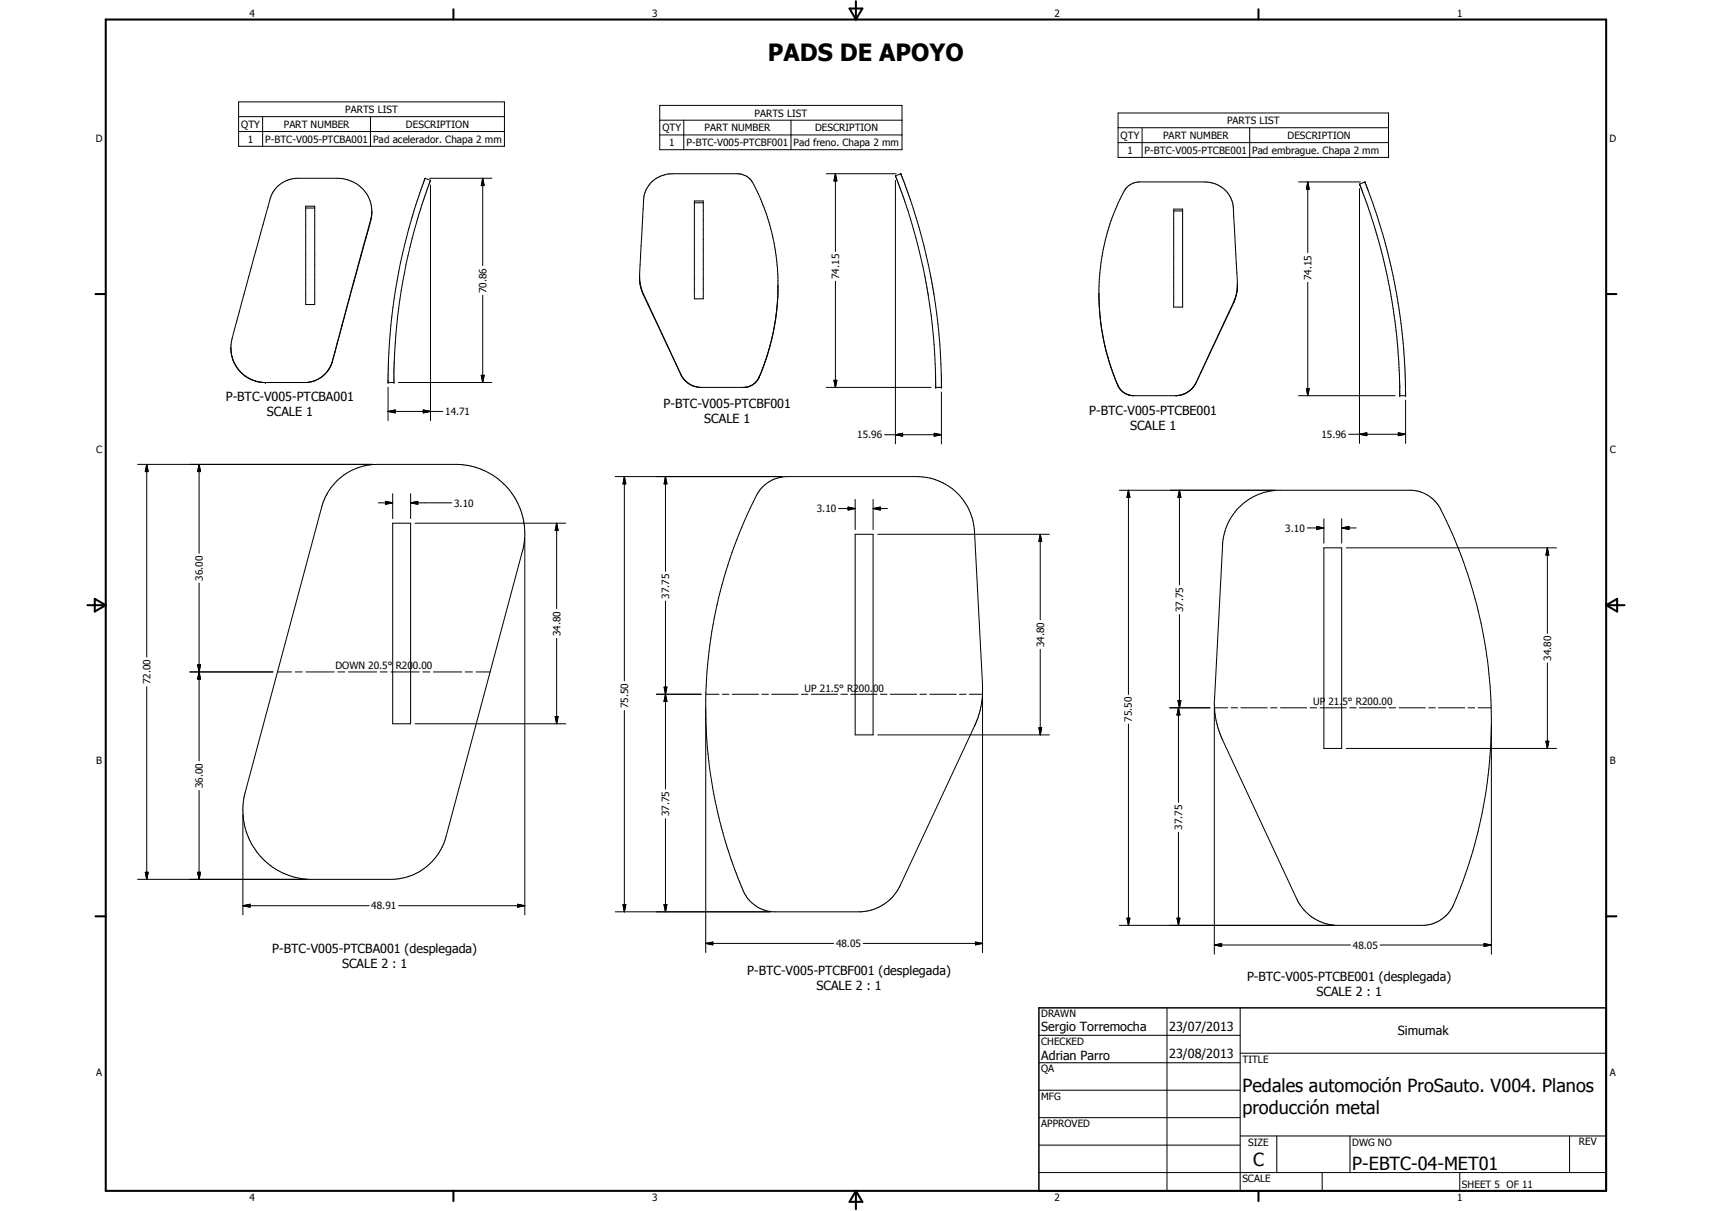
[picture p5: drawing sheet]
<svg xmlns="http://www.w3.org/2000/svg" width="594mm" height="420mm" viewBox="0 0 594 420" stroke-linecap="round" stroke-linejoin="round" font-family="sans-serif">
<g fill="none" stroke="#000" stroke-width=".35">
<path d="M82.8 35.3h92.2v15.5h-92.2zM228.9 36.6h84.1v15.3h-84.1zM388 39.2h93.8v15.4h-93.8zM82.8 40.5h92.2M82.8 45.6h92.2M91.1 40.5v10.3M128.6 40.5v10.3M228.9 41.7h84.1M228.9 46.8h84.1M237.3 41.7v10.2M274.5 41.7v10.2M388 44.3h93.8"/>
<path d="M388 49.5h93.8M396.3 44.3v10.3M433.7 44.3v10.3M106.1 71.5h3.1v34.2h-3.1zM106.1 72.2h3.1M129 73.7l-.4 2.6-12.4 46M147.5 61.8l1.9 .8-1.8 4.9a198.7 198.7 0 0 0-9.6 42.5l-1.1 12.3-.2 10.4h-2a203.2 203.2 0 0 1 9-59.7zM149.1 61.8h21.6M149.4 64.2v81.7M149.4 62.6l-.1 .1M167.5 61.8l.5 2.6h-1zM167.5 61.8v30.4"/>
<path d="M241 69.7h3v34h-3zM241 70.4h3M286.7 60.3h24.3M289.9 60.3l.5 2.5h-1zM289.9 60.3v27M310.7 62.6v91.4M310.8 61.2v.1M312.6 60.3l1.3 3.2a204.4 204.4 0 0 1 9.9 37.1 201.1 201.1 0 0 1 2.9 33.8h-2a206.7 206.7 0 0 0-4.5-42.2 206.8 206.8 0 0 0-6.7-23.7l-2.7-7.2M312.6 60.3l-1.9 .7 .1 .2M312.6 60.3h.1M407.3 72.6h3.1v34h-3.1zM407.3 73.2h3.1"/>
<path d="M450.6 63.1h21.5M453.8 63.1l.5 2.6h-1zM453.8 63.1v24.6M471.8 63.9l1.9-.8 2.6 7.2 3.5 10.7a201.6 201.6 0 0 1 5.5 25.3l1.7 14 .8 15.7v1.3h-2.1a210.7 210.7 0 0 0-1.5-24.7l-.5-3.3a200 200 0 0 0-5.3-25.7l-2.8-9.1zM471.8 65.4v88.4M471.8 63.9v.1M221.9 96.7l.4 2.6M222.3 99.6l.9 2.7 13 27.5M289.9 97.6v36.8M429.4 99l-.2 2.5-.9 3.1-13.2 28.1M453.8 98v39.3M119.5 109.8l-4.2 15.9-1.1 2.4"/>
<path d="M120.3 106.9l8.3-30.1a11.7 11.7 0 0 0-11.6-15h-13.6a10.1 10.1 0 0 0-9.6 7.1l-13.3 48.7-.4 2.7 .4 3.4M167.5 102.4v30.3M267.7 118.1l-3 9.6M269.7 106.2l-.4 3.3a76.5 76.5 0 0 1-4.6 18.2M269.7 106.2l-.6 4.7-1.3 6.8M269.9 101.8l-.2 4.4M270 101.6v-5.3a71.5 71.5 0 0 0-9.6-34.1 6.2 6.2 0 0 0-4.6-1.9h-22.5a9.7 9.7 0 0 0-10 8.9l-1.4 25.9 .3 4 1 2.8 13.2 28.3M270 100.7l-.3 5.5M381.3 102.1l.5 8.1M381.9 111l.1 1.2M382 112.1l1 6M382 112.2a80.8 80.8 0 0 0 6.1 22"/>
<path d="M383.2 119.2a78.4 78.4 0 0 0 4.9 15M429.2 101.1l-1.2 3.9-12.9 27.6M429.3 101l.1-3-1.4-25.9a9.7 9.7 0 0 0-10-9h-22.5a6.8 6.8 0 0 0-6.4 5.1 76.6 76.6 0 0 0-7.1 43.9M80.1 121.4l.4 2.3M80.5 123.7l.5 1.6 1.2 2.1M80.5 123.7l.4 1.3 1.3 2.4M82.2 127.4a11.9 11.9 0 0 0 9.2 5.3h15.1M82.2 127.4a11.8 11.8 0 0 0 9.3 5.3M112.7 129.8a9.9 9.9 0 0 1-6.2 2.9M114.2 128a9.9 9.9 0 0 1-7.8 4.7M114.2 128.1l-1.3 1.5M115.4 125.3l-1.2 2.7"/>
<path d="M134.7 134.3v11.6M138.3 132.7h32.4M167 130.2h1l-.5 2.5zM236.4 130.2l.4 .7M236.8 130.9l.7 .8M236.8 130.9l.6 .8M237.4 131.7l1.3 1.1M237.5 131.7l.4 .5M238.2 132.5l.4 .3M238.6 132.8l.5 .3M239 133.1l.5 .3M239.1 133.1l.8 .5"/>
<path d="M239.6 133.4l.4 .2M240 133.6l.4 .3M240.4 133.9l2.5 .5M240.4 133.9l1.5 .4M242.4 134.4h.5M260.6 133.8l-2.2 .6h-15.5M262.3 132.5l-1.4 1.1M262.7 132.1a5.8 5.8 0 0 1-4.3 2.3M262.7 132.1l-.3 .3M263.9 129.7l-1.2 2.4M264.7 127.7l-.8 2M286.7 134.4h36.4"/>
<path d="M289.4 132h1l-.5 2.4zM326.7 136v18M388.1 134.2l.8 1.1M388.1 134.2l.9 1.1M388.9 135.3l1.4 1.1M389.1 135.5l1.2 .9M390.3 136.4l.4 .3M390.7 136.7l2.2 .6h15.5l1.5-.3M390.7 136.7l.5 .1M391.1 136.8l1.9 .5M409.9 137l-1 .2M410.8 136.7l-.9 .3"/>
<path d="M410.9 136.7l-1 .3M413.1 135.3l-2.2 1.4M414.5 133.7l-.4 .6a7.7 7.7 0 0 1-3.3 2.4M414.5 133.8l-1.1 1.2M415.1 132.6l-.6 1.1M415.1 132.7l-.6 1.1M450.6 137.3h33.5M453.3 134.8h1l-.5 2.5zM487.8 138.9v14.9M134.7 142.7l2.5-.5v1.1zM134.7 142.7h19M146.9 142.2l2.5 .5-2.5 .6z"/>
<path d="M307 150.8h19.7M310.7 150.8l2.5-.5v1zM324.2 150.3l2.5 .5-2.5 .5zM468 150.7h19.8M471.8 150.7l2.5-.5v1zM485.2 150.2l2.6 .5-2.6 .5zM47.7 161.1h81.6M50.9 161.1l.5 2.5h-1zM50.9 161.1v66.9M69.1 161.1l.5 2.5h-1zM69.1 161.1v30.9M116.9 166.9a20.3 20.3 0 0 1 14-5.8h27.9a24 24 0 0 1 22.5 30.2l-26.5 99a20.1 20.1 0 0 1-18.6 14.8h-29.3a24.1 24.1 0 0 1-17.7-9.4l-.4-.6a24 24 0 0 1-3.7-20.2l26.5-99 1.6-4a18.4 18.4 0 0 1 3.7-5z"/>
<path d="M131.3 174.5h5M133.8 173.9l2.5 .6-2.5 .5zM136.3 171.3v8.6M142.5 174.5l2.5-.6v1.1zM142.5 171.3v8.6M142.5 174.5h14.3M213.5 165.4h58.1M216.7 165.4l.5 2.5h-1zM216.7 165.4v70.8M230.9 165.4l.5 2.5h-.9zM230.9 165.4v32.8M291 176.4h5.7"/>
<path d="M294.3 175.9l2.4 .5-2.4 .6zM296.7 173.3v10.5M303 176.4l2.5-.5v1.1zM303 173.3v10.5M303 176.4h5M388.4 170.1h54.2M391.6 170.1l.5 2.5h-1zM391.6 170.1v70.8M409.3 170.1l.5 2.5h-1zM409.3 170.1v32.8M429.8 176.2a20.2 20.2 0 0 1 13.5-6.1h46.7a12.3 12.3 0 0 1 9.6 6 161 161 0 0 1 14.4 40.2 162.2 162.2 0 0 1-2.2 76.6 120 120 0 0 1-8.1 22.4l-1.3 1.8-1.1 1a11.9 11.9 0 0 1-7 3h-30.9l-1.5-.3a15.8 15.8 0 0 1-11.9-9l-25.8-55.1-1.8-4.9a29 29 0 0 1-.9-9.4l2.8-53.4a20.1 20.1 0 0 1 5.5-12.8zM136.3 181.5h6.2v69.6h-6.2z"/>
<path d="M144.1 181.5h52.2M182.1 186.7v130.7M193.2 181.5l.5 2.5h-1zM193.2 181.5v29.7M296.7 185.4h6.3v69.6h-6.3zM304.6 185.4h59.5M361 185.4l.5 2.5h-1zM361 185.4v29.6M453.6 183.2h5.8M456.9 182.7l2.5 .5-2.5 .5zM459.4 190.1h6.2v69.6h-6.2zM459.4 180v8.5"/>
<path d="M465.6 183.2l2.5-.5v1zM465.6 180v8.5M465.6 183.2h5M467.2 190.1h72.9M536.9 190.1l.6 2.5h-1.1zM536.9 190.1v29.7M69.1 202.3v61.7M230.9 208.5v65.2M409.3 213.2v32.4M50.9 238.3v66.8M65.9 233.1h28.8M68.6 230.6h1l-.5 2.5z"/>
<path d="M68.6 230.6l1 5h-1l1-5zM69.1 233.1l.5 2.5h-1zM96.3 233.1h4.9M102.4 233.1h2.5M106.1 233.1h9.9M117.2 233.1h2.5M120.9 233.1h9.8M131.9 233.1h2.5M135.6 233.1h9.9M146.7 233.1h2.5M150.4 233.1h9.9M161.5 233.1h2.5"/>
<path d="M165.2 233.1h4.9M193.2 221.5v29.6M230.5 238.4h.9l-.5 2.5zM230.5 238.4l.9 5h-1l1-5zM361 225.3v29.7M536.9 230v29.7M144.1 251.1h52.2M192.7 248.6h1l-.5 2.5zM216.7 246.5v69.9M227.7 240.9h15.6M230.9 240.9l.5 2.5h-1zM244.9 240.9h4.6"/>
<path d="M250.6 240.9h2.3M254.1 240.9h9.1M264.4 240.9h2.3M267.8 240.9h9.1M278.1 240.9h2.3M281.5 240.9h9.2M291.8 240.9h2.3M295.2 240.9h9.2M304.6 255h59.5M305.5 240.9h2.3M308.9 240.9h9.2M319.2 240.9h2.3"/>
<path d="M322.7 240.9h9.1M332.9 240.9h2.3M336.4 240.9h4.5a30.3 30.3 0 0 1-2.4 10.3l-26.1 55.9a16 16 0 0 1-13.4 9.3h-30.8a12.7 12.7 0 0 1-11.2-9.6l-4.7-13-2.8-10.1a160.1 160.1 0 0 1-4.6-36.3M360.5 252.5h1l-.5 2.5zM391.6 251.2v69.9M405.8 245.6h14.1M408.8 243.1h1l-.5 2.5zM408.9 245.6l.5 2.5h-1zM408.9 245.6v32.8M421.4 245.6v85.4M421.5 245.6h4.5M427.2 245.6h2.3"/>
<path d="M430.6 245.6h9.2M440.9 245.6h2.3M444.3 245.6h9.2M454.6 245.6h2.3M458 245.6h9.2M467.2 259.7h72.9M468.3 245.6h2.3M471.8 245.6h9.1M482 245.6h2.3M485.5 245.6h9.1M495.8 245.6h2.2M499.2 245.6h9.1"/>
<path d="M509.4 245.6h2.3M512.9 245.6h4.5M517.5 251.7v79.3M536.4 257.2h1.1l-.6 2.5zM69.1 274.2v30.9M84.3 282.7v34.7M230.9 284v32.4M408.9 288.7v32.4M47.7 305.1h59M50.4 302.6h1l-.5 2.5zM68.6 302.6h1l-.5 2.5zM84.3 314.2l2.5-.5v1z"/>
<path d="M84.3 314.2h43.8M138.3 314.2h43.8M179.6 313.7l2.5 .5-2.5 .5zM213.5 316.4h53.9M216.2 313.9h1l-.5 2.5zM230.4 313.9h1l-.5 2.5zM391.1 318.6h1l-.5 2.5zM408.4 318.6h1l-.5 2.5zM244.9 327.3l2.4-.4v.9zM244.9 330.5v-87.9a164.4 164.4 0 0 1 6.3-41.9 149.2 149.2 0 0 1 12.4-30.6 12 12 0 0 1 9.6-4.7h45a20.1 20.1 0 0 1 20 18.9l2.7 53.4v92.8M244.9 327.3h44.4M299.5 327.3h41.4"/>
<path d="M338.5 326.9l2.4 .4-2.4 .5zM388.4 321.1h74.5M421.4 327.9l2.5-.5v1zM421.4 327.9h47.2M478.9 327.9h38.6M515 327.4l2.5 .5-2.5 .5zM360.5 359.2h69.9M405 349.7v63.5M430.4 349.7v63.5M360.5 368.7h69.9M360.5 378.2h69.9M430.4 365.4h127"/>
<path d="M360.5 387.8h69.9M360.5 397.3h69.9M430.4 394.1h127M443.1 394.1v12.7M468.5 394.1v12.7M544.7 394.1v12.7M360.5 406.8h196.9M458.8 406.8v6.4M506.6 406.8v6.4"/>
</g>
<g fill="#000">
<circle cx="312.6" cy="60.3" r=".18"/>
<circle cx="471.8" cy="63.9" r=".18"/>
<circle cx="473.7" cy="63.2" r=".18"/>
<circle cx="92.1" cy="132.7" r=".18"/>
<circle cx="134.7" cy="132.7" r=".18"/>
<circle cx="136.7" cy="132.7" r=".18"/>
<circle cx="324.7" cy="134.4" r=".18"/>
<circle cx="326.7" cy="134.4" r=".18"/>
<circle cx="485.7" cy="137.3" r=".18"/>
<circle cx="487.8" cy="137.3" r=".18"/>
</g>
<g fill="none" stroke="#000" stroke-width=".71">
<path d="M36.7 6.8h520.7v406.4h-520.7zM157.3 3.2v3.6M294.8 3h4.4l-2.2 3.8zM297 .4v6.4M436.7 3.2v3.6M33.1 102h3.6M557.4 102h3.5M30.3 210h6.4M32.9 207.8l3.8 2.2-3.8 2.2zM557.4 210h6.3M557.4 210l3.8-2.2v4.4zM33.1 317.9h3.6"/>
<path d="M557.4 317.9h3.5M157.3 413.2v3.5M297 413.2v6.3M297 413.2l2.2 3.8h-4.4zM436.7 413.2v3.5"/>
</g>
<path d="M360.5 349.7h196.9v63.5h-196.9z" fill="none" stroke="#000" stroke-width=".51"/>
<g fill="#000">
<path d="M167.5 61.8l.5 2.6h-1zM289.9 60.3l.5 2.5h-1zM453.8 63.1l.5 2.6h-1zM167 130.2h1l-.5 2.5zM289.4 132h1l-.5 2.4zM453.3 134.8h1l-.5 2.5zM134.7 142.7l2.5-.5v1.1zM146.9 142.2l2.5 .5-2.5 .6zM310.7 150.8l2.5-.5v1zM324.2 150.3l2.5 .5-2.5 .5zM471.8 150.7l2.5-.5v1zM485.2 150.2l2.6 .5-2.6 .5z"/>
<path d="M50.9 161.1l.5 2.5h-1zM69.1 161.1l.5 2.5h-1zM133.8 173.9l2.5 .6-2.5 .5zM142.5 174.5l2.5-.6v1.1zM216.7 165.4l.5 2.5h-1zM230.9 165.4l.5 2.5h-.9zM294.3 175.9l2.4 .5-2.4 .6zM303 176.4l2.5-.5v1.1zM391.6 170.1l.5 2.5h-1zM409.3 170.1l.5 2.5h-1zM193.2 181.5l.5 2.5h-1zM361 185.4l.5 2.5h-1z"/>
<path d="M456.9 182.7l2.5 .5-2.5 .5zM465.6 183.2l2.5-.5v1zM536.9 190.1l.6 2.5h-1.1zM68.6 230.6h1l-.5 2.5zM69.1 233.1l.5 2.5h-1zM230.5 238.4h.9l-.5 2.5zM192.7 248.6h1l-.5 2.5zM230.9 240.9l.5 2.5h-1zM360.5 252.5h1l-.5 2.5zM408.8 243.1h1l-.5 2.5zM408.9 245.6l.5 2.5h-1zM536.4 257.2h1.1l-.6 2.5z"/>
<path d="M50.4 302.6h1l-.5 2.5zM68.6 302.6h1l-.5 2.5zM84.3 314.2l2.5-.5v1zM179.6 313.7l2.5 .5-2.5 .5zM216.2 313.9h1l-.5 2.5zM230.4 313.9h1l-.5 2.5zM391.1 318.6h1l-.5 2.5zM408.4 318.6h1l-.5 2.5zM244.9 327.3l2.4-.4v.9zM338.5 326.9l2.4 .4-2.4 .5zM421.4 327.9l2.5-.5v1zM515 327.4l2.5 .5-2.5 .5z"/>
</g>
<text font-size="8.2" x="266.4" y="21">PADS DE APOYO</text>
<g font-size="6.3">
<text x="431.1" y="379">Pedales automoción ProSauto. V004. Planos</text>
<text x="431.1" y="386.5">producción metal</text>
<text x="434.8" y="404.7">C</text>
<text x="469.2" y="406">P-EBTC-04-MET01</text>
</g>
<g font-size="4.4">
<text x="78.4" y="139.1">P-BTC-V005-PTCBA001</text>
<text x="230.3" y="141.5">P-BTC-V005-PTCBF001</text>
<text x="377.9" y="143.9">P-BTC-V005-PTCBE001</text>
<text x="92.6" y="144.4">SCALE 1</text>
<text x="244.4" y="146.7">SCALE 1</text>
<text x="392.2" y="149.1">SCALE 1</text>
<text x="94.5" y="330.6">P-BTC-V005-PTCBA001 (desplegada)</text>
<text x="118.7" y="335.8">SCALE 2 : 1</text>
<text x="259.3" y="338.4">P-BTC-V005-PTCBF001 (desplegada)</text>
<text x="432.7" y="340.3">P-BTC-V005-PTCBE001 (desplegada)</text>
<text x="283.3" y="343.6">SCALE 2 : 1</text>
<text x="456.8" y="345.5">SCALE 2 : 1</text>
<text x="361.3" y="357.5">Sergio Torremocha</text>
<text x="405.7" y="357.7">23/07/2013</text>
<text x="485" y="359.2">Simumak</text>
<text x="361.3" y="367.9">Adrian Parro</text>
<text x="405.7" y="367.2">23/08/2013</text>
</g>
<g font-size="3.5">
<text x="86.6" y="5.8">4</text>
<text x="226.3" y="5.8">3</text>
<text x="365.9" y="5.8">2</text>
<text x="505.6" y="5.8">1</text>
<text x="119.8" y="39.2">PARTS LIST</text>
<text x="261.9" y="40.5">PARTS LIST</text>
<text x="83.7" y="44.4">QTY</text>
<text x="98.5" y="44.4">PART NUMBER</text>
<text x="140.9" y="44.4">DESCRIPTION</text>
<text x="229.9" y="45.6">QTY</text>
<text x="244.5" y="45.6">PART NUMBER</text>
<text x="282.8" y="45.6">DESCRIPTION</text>
<text x="425.8" y="43.1">PARTS LIST</text>
<text x="33.3" y="49.4">D</text>
<text x="86" y="49.5">1</text>
<text x="92.1" y="49.5">P-BTC-V005-PTCBA001</text>
<text x="129.5" y="49.5">Pad acelerador. Chapa 2 mm</text>
<text x="232.2" y="50.7">1</text>
<text x="238.2" y="50.7">P-BTC-V005-PTCBF001</text>
<text x="275.4" y="50.8">Pad freno. Chapa 2 mm</text>
<text x="388.9" y="48.2">QTY</text>
<text x="391.2" y="53.3">1</text>
<text x="397.2" y="53.4">P-BTC-V005-PTCBE001</text>
<text x="403.6" y="48.2">PART NUMBER</text>
<text x="434.5" y="53.4">Pad embrague. Chapa 2 mm</text>
<text x="446.8" y="48.2">DESCRIPTION</text>
<text x="558.5" y="49.4">D</text>
<text x="168.8" y="101.7" transform="rotate(-90 168.8 101.7)">70.86</text>
<text x="291.2" y="96.8" transform="rotate(-90 291.2 96.8)">74.15</text>
<text x="455.1" y="97.2" transform="rotate(-90 455.1 97.2)">74.15</text>
<text x="154.5" y="144.1">14.71</text>
<text x="297.5" y="152.1">15.96</text>
<text x="458.5" y="151.9">15.96</text>
<text x="33.4" y="157.3">C</text>
<text x="558.6" y="157.3">C</text>
<text x="157.6" y="175.8">3.10</text>
<text x="283.4" y="177.8">3.10</text>
<text x="446" y="184.5">3.10</text>
<text x="70.4" y="201.5" transform="rotate(-90 70.4 201.5)">36.00</text>
<text x="232.2" y="207.7" transform="rotate(-90 232.2 207.7)">37.75</text>
<text x="410.5" y="212.4" transform="rotate(-90 410.5 212.4)">37.75</text>
<text x="194.5" y="220.7" transform="rotate(-90 194.5 220.7)">34.80</text>
<text x="362.3" y="224.5" transform="rotate(-90 362.3 224.5)">34.80</text>
<text x="116.4" y="232.3">DOWN 20.5° R200.00</text>
<text x="538.2" y="229.2" transform="rotate(-90 538.2 229.2)">34.80</text>
<text x="52.2" y="237.4" transform="rotate(-90 52.2 237.4)">72.00</text>
<text x="218" y="245.7" transform="rotate(-90 218 245.7)">75.50</text>
<text x="279.2" y="240">UP 21.5° R200.00</text>
<text x="455.7" y="244.7">UP 21.5° R200.00</text>
<text x="392.8" y="250.4" transform="rotate(-90 392.8 250.4)">75.50</text>
<text x="33.4" y="265.2">B</text>
<text x="558.6" y="265.2">B</text>
<text x="70.4" y="273.5" transform="rotate(-90 70.4 273.5)">36.00</text>
<text x="232.2" y="283.2" transform="rotate(-90 232.2 283.2)">37.75</text>
<text x="410.2" y="287.9" transform="rotate(-90 410.2 287.9)">37.75</text>
<text x="128.9" y="315.5">48.91</text>
<text x="290.1" y="328.6">48.05</text>
<text x="469.5" y="329.1">48.05</text>
<text x="361.3" y="353">DRAWN</text>
<text x="361.3" y="362.5">CHECKED</text>
<text x="431.1" y="368.7">TITLE</text>
<text x="33.4" y="373.2">A</text>
<text x="361.3" y="372.1">QA</text>
<text x="558.6" y="373.2">A</text>
<text x="361.3" y="381.6">MFG</text>
<text x="361.3" y="391.1">APPROVED</text>
<text x="433.1" y="397.5">SIZE</text>
<text x="469.2" y="397.5">DWG NO</text>
<text x="547.9" y="397.4">REV</text>
<text x="431.1" y="410.2">SCALE</text>
<text x="507.3" y="412.3">SHEET 5 OF 11</text>
<text x="86.6" y="416.7">4</text>
<text x="226.3" y="416.7">3</text>
<text x="365.9" y="416.7">2</text>
<text x="505.6" y="416.7">1</text>
</g>
</svg>
